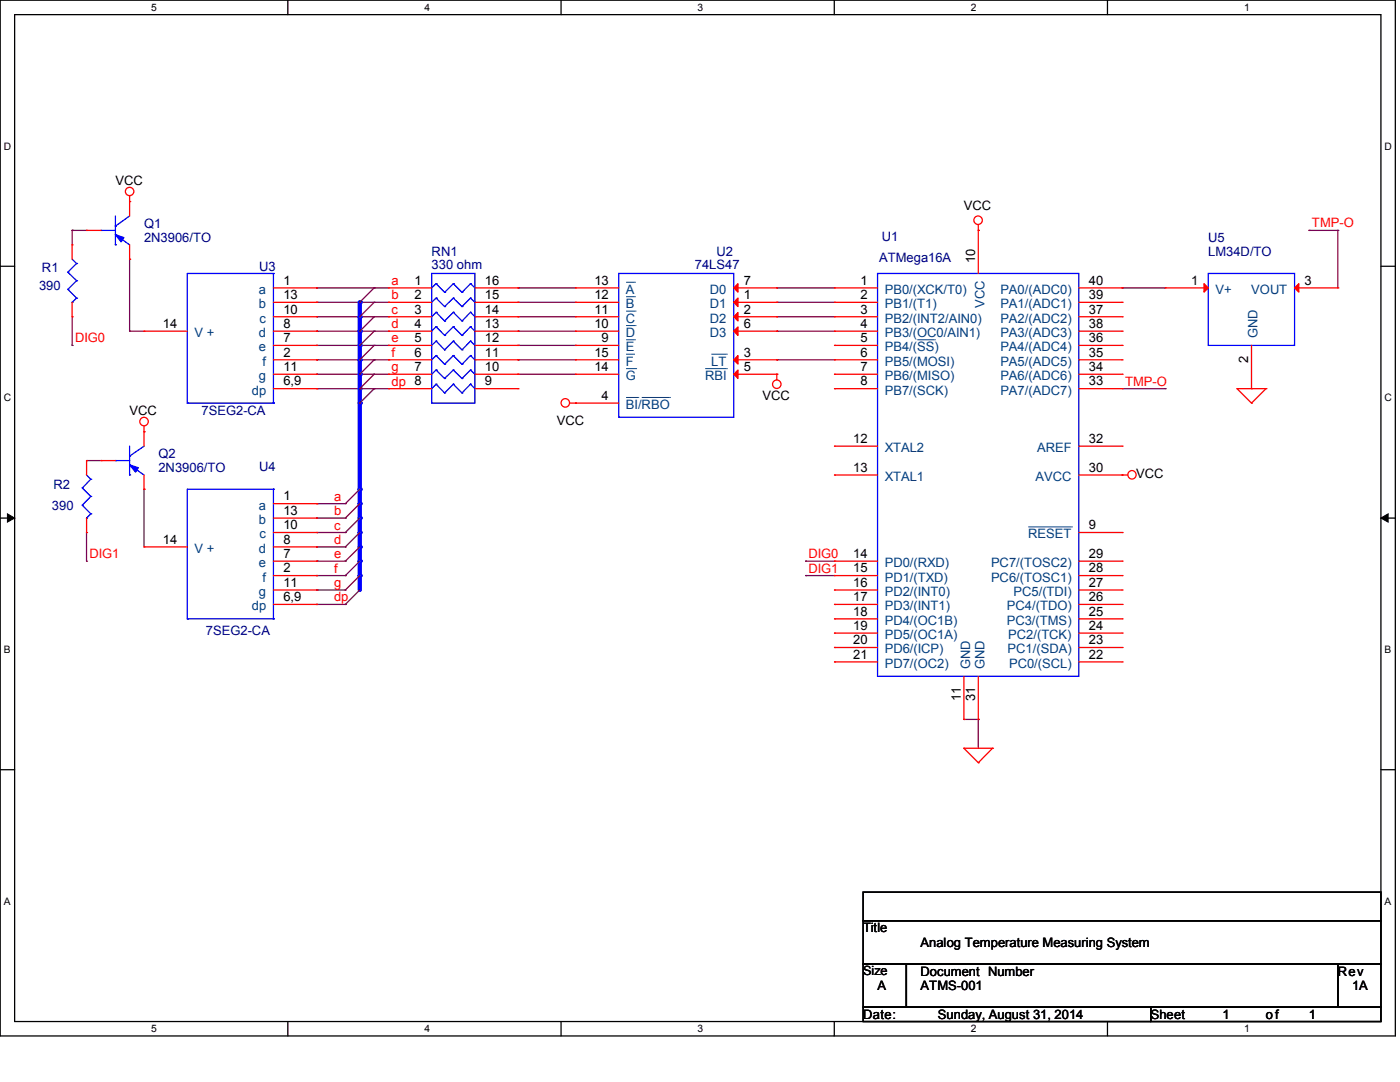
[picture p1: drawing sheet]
<svg xmlns="http://www.w3.org/2000/svg" width="279mm" height="216mm" viewBox="0 0 279 216" stroke-linecap="round" stroke-linejoin="round" font-family="sans-serif">
<path d="M0 0h278.5v206.7h-278.5zM2.9 2.9h272.7v200.9h-272.7z" fill="none" stroke="#000" stroke-width=".25"/>
<g fill="#fff">
<path d="M30.2 .3h1.1v2.3h-1.1z"/>
<path d="M30.2 204.1h1.1v2.3h-1.1z"/>
</g>
<path d="M57.4 0v2.9M57.4 203.8v2.9" fill="none" stroke="#000" stroke-width=".25"/>
<g fill="#fff">
<path d="M84.7 .3h1.1v2.3h-1.1z"/>
<path d="M84.7 204.1h1.1v2.3h-1.1z"/>
</g>
<path d="M112 0v2.9M112 203.8v2.9" fill="none" stroke="#000" stroke-width=".25"/>
<g fill="#fff">
<path d="M139.2 .3h1.1v2.3h-1.1z"/>
<path d="M139.2 204.1h1.1v2.3h-1.1z"/>
</g>
<path d="M166.5 0v2.9M166.5 203.8v2.9" fill="none" stroke="#000" stroke-width=".25"/>
<g fill="#fff">
<path d="M193.8 .3h1.1v2.3h-1.1z"/>
<path d="M193.8 204.1h1.1v2.3h-1.1z"/>
</g>
<path d="M221 0v2.9M221 203.8v2.9" fill="none" stroke="#000" stroke-width=".25"/>
<g fill="#fff">
<path d="M248.3 .3h1.1v2.3h-1.1z"/>
<path d="M248.3 204.1h1.1v2.3h-1.1z"/>
<path d="M.8 28h1.4v2.3h-1.4z"/>
<path d="M276.3 28h1.4v2.3h-1.4z"/>
<path d="M.8 78.2h1.4v2.3h-1.4z"/>
<path d="M276.3 78.2h1.4v2.3h-1.4z"/>
</g>
<path d="M0 53.1h2.9M275.6 53.1h2.9" fill="none" stroke="#000" stroke-width=".25"/>
<g fill="#fff">
<path d="M.8 128.5h1.3v2.2h-1.3z"/>
<path d="M276.3 128.5h1.3v2.2h-1.3z"/>
</g>
<path d="M0 103.4h2.9M275.6 103.4h2.9" fill="none" stroke="#000" stroke-width=".25"/>
<path d="M1.5 102.5l1.4 .9-1.4 .8zM275.6 103.4l1.4-.9v1.7z" fill="#000" stroke="#000" stroke-width=".2"/>
<g fill="#fff">
<path d="M.8 178.7h1.3v2.2h-1.3z"/>
<path d="M276.3 178.7h1.3v2.2h-1.3z"/>
</g>
<path d="M0 153.6h2.9M275.6 153.6h2.9" fill="none" stroke="#000" stroke-width=".25"/>
<g fill="none" stroke="#800040" stroke-width=".25">
<path d="M63.2 57.4h.1M63.2 57.4h14.4M74.7 57.4h.1M103.4 57.4h.1M103.4 57.4h11.5M155 57.4h.1M155 57.4h11.5M63.2 60.3h.1M63.2 63.2h.1M63.2 66.1h.1M63.2 68.9h.1M63.2 71.8h.1"/>
<path d="M63.2 74.7h.1M63.2 77.6h.1M63.2 60.3h14.4M63.2 63.2h14.4M63.2 66.1h14.4M63.2 71.8h14.4M63.2 68.9h14.4M63.2 74.7h14.4M63.2 77.6h8.6M71.8 60.3h.1M71.8 63.2h.1M71.8 66.1h.1"/>
<path d="M71.8 68.9h.1M71.8 71.8h.1M71.8 74.7h.1M74.7 60.3h.1M74.7 63.2h.1M74.7 66.1h.1M74.7 68.9h.1M74.7 71.8h.1M74.7 74.7h.1M74.7 77.6h.1M74.7 77.6h2.9M103.4 60.3h.1"/>
<path d="M103.4 63.2h.1M103.4 66.1h.1M103.4 68.9h.1M103.4 71.8h.1M103.4 74.7h.1M103.4 60.3h11.5M103.4 63.2h11.5M103.4 66.1h11.5M103.4 71.8h11.5M103.4 68.9h11.5M103.4 74.7h11.5M155 60.3h.1"/>
<path d="M155 63.2h.1M155 66.1h.1M155 71.8h.1M155 60.3h11.5M155 63.2h11.5M155 66.1h11.5M155 71.8h11.5"/>
</g>
<path d="M71.8 60.3v2.9" fill="none" stroke="#00f" stroke-width=".85"/>
<circle cx="71.8" cy="60.3" r=".42" fill="#00f"/>
<path d="M71.8 63.2v2.9" fill="none" stroke="#00f" stroke-width=".85"/>
<circle cx="71.8" cy="63.2" r=".42" fill="#00f"/>
<path d="M71.8 66.1v2.8" fill="none" stroke="#00f" stroke-width=".85"/>
<circle cx="71.8" cy="66.1" r=".42" fill="#00f"/>
<path d="M71.8 68.9v2.9" fill="none" stroke="#00f" stroke-width=".85"/>
<circle cx="71.8" cy="68.9" r=".42" fill="#00f"/>
<path d="M71.8 71.8v2.9" fill="none" stroke="#00f" stroke-width=".85"/>
<circle cx="71.8" cy="71.8" r=".42" fill="#00f"/>
<path d="M71.8 74.7v2.9" fill="none" stroke="#00f" stroke-width=".85"/>
<circle cx="71.8" cy="74.7" r=".42" fill="#00f"/>
<path d="M71.8 77.6v2.8" fill="none" stroke="#00f" stroke-width=".85"/>
<circle cx="71.8" cy="77.6" r=".42" fill="#00f"/>
<path d="M71.8 80.4v17.2" fill="none" stroke="#00f" stroke-width=".85"/>
<circle cx="71.8" cy="80.4" r=".42" fill="#00f"/>
<path d="M71.8 97.6v2.9" fill="none" stroke="#00f" stroke-width=".85"/>
<circle cx="71.8" cy="97.6" r=".42" fill="#00f"/>
<path d="M71.8 100.5v2.9" fill="none" stroke="#00f" stroke-width=".85"/>
<circle cx="71.8" cy="100.5" r=".42" fill="#00f"/>
<path d="M71.8 103.4v2.9" fill="none" stroke="#00f" stroke-width=".85"/>
<circle cx="71.8" cy="103.4" r=".42" fill="#00f"/>
<path d="M71.8 106.3v2.8" fill="none" stroke="#00f" stroke-width=".85"/>
<circle cx="71.8" cy="106.3" r=".42" fill="#00f"/>
<path d="M71.8 109.1v2.9" fill="none" stroke="#00f" stroke-width=".85"/>
<circle cx="71.8" cy="109.1" r=".42" fill="#00f"/>
<path d="M71.8 112v2.9" fill="none" stroke="#00f" stroke-width=".85"/>
<circle cx="71.8" cy="112" r=".42" fill="#00f"/>
<path d="M71.8 114.9v2.8" fill="none" stroke="#00f" stroke-width=".85"/>
<circle cx="71.8" cy="114.9" r=".42" fill="#00f"/>
<g fill="none" stroke="#800040" stroke-width=".25">
<path d="M14.4 46h.1M14.4 46v2.9M14.4 46h2.9M25.9 51.7h.1M25.9 51.7v14.4M74.7 57.4l-2.9 2.9M223.9 57.4h.1M223.9 57.4h8.6M261.2 46h.1M261.2 46h5.8M267 46h.1M267 46v11.4"/>
<path d="M14.4 68.9h.1M14.4 63.2v5.7M25.9 66.1h.1M25.9 66.1h2.8M71.8 77.6h.1M71.8 60.3h.1M71.8 63.2h.1M71.8 66.1h.1M71.8 68.9h.1M71.8 71.8h.1M71.8 74.7h.1M71.8 77.6h2.9l-2.9 2.8"/>
<path d="M74.7 60.3l-2.9 2.9M74.7 63.2l-2.9 2.9M74.7 66.1l-2.9 2.8M74.7 68.9l-2.9 2.9M74.7 71.8l-2.9 2.9M74.7 74.7l-2.9 2.9M223.9 77.6h8.6M232.5 77.6h.1M17.3 91.9h.1M17.3 91.9h2.9M28.7 97.6h.1M28.7 97.6v11.5"/>
<path d="M71.8 80.4h.1M71.8 97.6l-2.9 2.9M17.3 112h.1M17.3 106.3v5.7M63.2 100.5h.1M63.2 103.4h.1M63.2 106.3h.1M63.2 109.1h.1M63.2 112h.1M63.2 114.9h.1M63.2 117.7h.1M63.2 100.5h5.7"/>
<path d="M63.2 103.4h5.7M63.2 106.3h5.7M63.2 109.1h5.7M63.2 112h5.7M63.2 114.9h5.7M63.2 117.7h5.7M68.9 100.5h.1M68.9 103.4h.1M68.9 106.3h.1M68.9 109.1h.1M68.9 112h.1M68.9 114.9h.1"/>
<path d="M68.9 117.7h.1M71.8 100.5l-2.9 2.9M71.8 103.4l-2.9 2.9M71.8 106.3l-2.9 2.8M71.8 109.1l-2.9 2.9M71.8 112l-2.9 2.9M71.8 114.9l-2.9 2.8M71.8 117.7l-2.9 2.9M160.8 112h.1M160.8 114.9h.1M160.8 112h5.7M160.8 114.9h5.7"/>
<path d="M63.2 120.6h.1M63.2 120.6h5.7M68.9 120.6h.1M192.4 143.6h.1M192.4 143.6h2.8M195.2 143.6h.1M195.2 143.6v5.7"/>
</g>
<g fill="none" stroke="#f00" stroke-width=".25">
<path d="M25.9 39.1v4M14.4 48.9h.1M14.4 48.9v2.8M17.3 46h.1M17.3 46h2.9M25.9 40.2h.1M25.9 51.7h.1M25.9 48.9v2.8M54.6 57.4h8.6M63.2 57.4h.1M77.6 57.4h.1M77.6 57.4h8.5"/>
<path d="M94.8 57.4h8.6M103.4 57.4h.1M114.9 57.4h.1M114.9 57.4h8.6M146.4 57.4h8.6M155 57.4h.1M166.5 57.4h.1M166.5 57.4h8.6M195.2 46h.1M195.2 44.8v9.8M215.3 57.4h8.6M223.9 57.4h.1"/>
<path d="M232.5 57.4h.1M232.5 57.4h8.6M258.4 57.4h8.6M267 57.4h.1M14.4 63.2h.1M14.4 60.3v2.9M28.7 66.1h.1M28.7 66.1h8.7M54.6 77.6h8.6M54.6 60.3h8.6M54.6 63.2h8.6M54.6 66.1h8.6"/>
<path d="M54.6 68.9h8.6M54.6 71.8h8.6M54.6 74.7h8.6M63.2 60.3h.1M63.2 63.2h.1M63.2 66.1h.1M63.2 68.9h.1M63.2 71.8h.1M63.2 74.7h.1M63.2 77.6h.1M77.6 60.3h.1M77.6 63.2h.1"/>
<path d="M77.6 66.1h.1M77.6 68.9h.1M77.6 71.8h.1M77.6 74.7h.1M77.6 77.6h.1M77.6 77.6h8.5M77.6 60.3h8.5M77.6 63.2h8.5M77.6 66.1h8.5M77.6 68.9h8.5M77.6 71.8h8.5M77.6 74.7h8.5"/>
<path d="M94.8 77.6h8.6M94.8 60.3h8.6M94.8 63.2h8.6M94.8 66.1h8.6M94.8 68.9h8.6M94.8 71.8h8.6M94.8 74.7h8.6M103.4 77.6h.1M103.4 74.7h.1M103.4 71.8h.1M103.4 68.9h.1M103.4 66.1h.1"/>
<path d="M103.4 63.2h.1M103.4 60.3h.1M114.9 60.3h.1M114.9 63.2h.1M114.9 66.1h.1M114.9 68.9h.1M114.9 71.8h.1M114.9 74.7h.1M114.9 60.3h8.6M114.9 63.2h8.6M114.9 66.1h8.6M114.9 68.9h8.6"/>
<path d="M114.9 71.8h8.6M114.9 74.7h8.6M146.4 60.3h8.6M146.4 63.2h8.6M146.4 66.1h8.6M146.4 71.8h8.6M146.4 74.7h8.6M155 74.7h.1M155 60.3h.1M155 63.2h.1M155 66.1h.1M155 71.8h.1"/>
<path d="M155 74.7v1.1M166.5 60.3h.1M166.5 63.2h.1M166.5 66.1h.1M166.5 68.9h.1M166.5 71.8h.1M166.5 74.7h.1M166.5 77.6h.1M166.5 77.6h8.6M166.5 60.3h8.6M166.5 63.2h8.6M166.5 66.1h8.6"/>
<path d="M166.5 68.9h8.6M166.5 71.8h8.6M166.5 74.7h8.6M215.3 77.6h8.6M215.3 60.3h8.6M215.3 63.2h8.6M215.3 66.1h8.6M215.3 68.9h8.6M215.3 71.8h8.6M215.3 74.7h8.6M223.9 77.6h.1M223.9 74.7h.1"/>
<path d="M223.9 71.8h.1M223.9 68.9h.1M223.9 63.2h.1M223.9 66.1h.1M223.9 60.3h.1M246.9 77.6h.1M246.9 77.6h5.7M246.9 77.6l2.9 2.8M249.8 77.6h.1M249.8 68.9v8.7M252.6 77.6h.1M252.6 77.6l-2.8 2.8"/>
<path d="M17.3 91.9h.1M17.3 91.9v2.9M20.2 91.9h.1M20.2 91.9h2.8M28.7 86.1h.1M28.7 97.6h.1M28.7 85v4M28.7 94.8v2.8M113.7 80.4h9.8M114.9 80.4h.1M166.5 89h.1M166.5 94.8h.1"/>
<path d="M166.5 94.8h8.6M166.5 89h8.6M215.3 94.8h9.8M215.3 89h8.6M223.9 94.8h.1M223.9 89h.1M249.8 80.4h.1M17.3 106.3h.1M17.3 103.4v2.9M28.7 109.1h.1M28.7 109.1h8.7M54.6 100.5h8.6"/>
<path d="M54.6 103.4h8.6M54.6 106.3h8.6M54.6 109.1h8.6M54.6 112h8.6M54.6 114.9h8.6M54.6 117.7h8.6M63.2 100.5h.1M63.2 103.4h.1M63.2 106.3h.1M63.2 109.1h.1M63.2 112h.1M63.2 114.9h.1"/>
<path d="M63.2 117.7h.1M166.5 112h.1M166.5 114.9h.1M166.5 117.7h.1M166.5 112h8.6M166.5 114.9h8.6M166.5 117.7h8.6M215.3 106.3h8.6M215.3 112h8.6M215.3 114.9h8.6M215.3 117.7h8.6M223.9 106.3h.1"/>
<path d="M223.9 117.7h.1M223.9 114.9h.1M223.9 112h.1M54.6 120.6h8.6M63.2 120.6h.1M166.5 120.6h.1M166.5 123.5h.1M166.5 126.3h.1M166.5 129.2h.1M166.5 132.1h.1M166.5 120.6h8.6M166.5 123.5h8.6"/>
<path d="M166.5 126.3h8.6M166.5 129.2h8.6M166.5 132.1h8.6M192.4 135v8.6M195.2 135v8.6M215.3 120.6h8.6M215.3 123.5h8.6M215.3 126.3h8.6M215.3 129.2h8.6M215.3 132.1h8.6M223.9 132.1h.1M223.9 129.2h.1"/>
<path d="M223.9 126.3h.1M223.9 123.5h.1M223.9 120.6h.1M192.4 149.3h.1M192.4 143.6h.1M192.4 149.3h5.7M192.4 149.3l2.8 2.9M195.2 152.2h.1M195.2 143.6h.1M198.1 149.3h.1M198.1 149.3l-2.9 2.9"/>
<circle cx="25.9" cy="38.2" r=".84"/>
<circle cx="195.2" cy="43.9" r=".85"/>
<circle cx="155" cy="76.7" r=".85"/>
<circle cx="28.7" cy="84.1" r=".85"/>
<circle cx="112.8" cy="80.4" r=".85"/>
<circle cx="225.9" cy="94.7" r=".83"/>
</g>
<path d="M172.3 178h103.3v5.7h-103.3zM172.3 183.7h103.3v8.7h-103.3zM172.3 192.4h8.6v8.6h-8.6zM180.9 192.4h86.1v8.6h-86.1zM267 192.4h8.6v8.6h-8.6zM172.3 201h57.4v2.8h-57.4zM229.7 201h45.9v2.8h-45.9z" fill="none" stroke="#000" stroke-width=".25"/>
<g fill="none" stroke="#00f" stroke-width=".25">
<path d="M13.5 54.3h.1M13.5 57.7h.1M13.5 54.3l1.8 1.7M13.5 57.7l1.8 1.8M14.4 51.7l.9 .9M15.3 52.6h.1M15.3 56h.1M15.3 59.5h.1M15.3 52.6l-1.8 1.7M15.3 56l-1.8 1.7M15.3 59.5l-.9 .8M20.2 46h.1"/>
<path d="M20.2 46h2.8M23 45.1h.1M23 46.8h.1M23 48.9h.1M23 46.8l2.9 2.1M23 43.1v5.8M25.9 43.1l-2.9 2M54.6 54.6h.1M54.6 54.6v25.8M54.6 54.6h-17.2v25.8M86.1 54.6h8.7v25.8h-8.7zM87 56.6h.1"/>
<path d="M87 59.5h.1M87 56.6l1.7 1.7M87 56.6l-.9 .8M87 59.5l1.7 1.7M87 59.5l-.9 .8M88.7 58.3h.1M90.5 56.6h.1M90.5 59.5h.1M90.5 56.6l1.7 1.7M90.5 56.6l-1.8 1.7M90.5 59.5l1.7 1.7M90.5 59.5l-1.8 1.7"/>
<path d="M92.2 58.3h.1M93.9 56.6h.1M93.9 59.5h.1M93.9 56.6l.9 .8M93.9 56.6l-1.7 1.7M93.9 59.5l.9 .8M93.9 59.5l-1.7 1.7M94.8 57.4h.1M123.5 54.6h22.9v28.7h-22.9zM175.1 54.6h40.2v80.4h-40.2zM241.1 54.6h17.3v14.3h-17.3zM14.4 60.3h.1"/>
<path d="M87 62.3h.1M87 65.2h.1M87 68.1h.1M87 71h.1M87 73.8h.1M87 76.7h.1M87 62.3l1.7 1.8M87 62.3l-.9 .9M87 65.2l1.7 1.7M87 65.2l-.9 .9M87 68.1l1.7 1.7M87 68.1l-.9 .8"/>
<path d="M87 71l1.7 1.7M87 71l-.9 .8M87 73.8l1.7 1.7M87 73.8l-.9 .9M87 76.7l1.7 1.7M87 76.7l-.9 .9M88.7 61.2h.1M88.7 64.1h.1M88.7 66.9h.1M88.7 69.8h.1M88.7 72.7h.1M88.7 75.5h.1"/>
<path d="M88.7 78.4h.1M90.5 62.3h.1M90.5 65.2h.1M90.5 68.1h.1M90.5 71h.1M90.5 73.8h.1M90.5 76.7h.1M90.5 62.3l1.7 1.8M90.5 62.3l-1.8 1.8M90.5 65.2l1.7 1.7M90.5 65.2l-1.8 1.7M90.5 68.1l1.7 1.7"/>
<path d="M90.5 68.1l-1.8 1.7M90.5 71l1.7 1.7M90.5 71l-1.8 1.7M90.5 73.8l1.7 1.7M90.5 73.8l-1.8 1.7M90.5 76.7l1.7 1.7M90.5 76.7l-1.8 1.7M92.2 61.2h.1M92.2 64.1h.1M92.2 66.9h.1M92.2 69.8h.1M92.2 72.7h.1"/>
<path d="M92.2 75.5h.1M92.2 78.4h.1M93.9 62.3h.1M93.9 65.2h.1M93.9 68.1h.1M93.9 71h.1M93.9 73.8h.1M93.9 76.7h.1M93.9 62.3l.9 .9M93.9 62.3l-1.7 1.8M93.9 65.2l.9 .9M93.9 65.2l-1.7 1.7"/>
<path d="M93.9 68.1l.9 .8M93.9 68.1l-1.7 1.7M93.9 71l.9 .8M93.9 71l-1.7 1.7M93.9 73.8l.9 .9M93.9 73.8l-1.7 1.7M93.9 76.7l.9 .9M93.9 76.7l-1.7 1.7M94.8 60.3h.1M94.8 63.2h.1M94.8 66.1h.1M94.8 68.9h.1"/>
<path d="M94.8 71.8h.1M94.8 74.7h.1M94.8 77.6h.1M16.4 97.4h.1M16.4 97.4l1.7 1.7M17.3 94.8l.8 .8M18.1 95.6h.1M18.1 99.1h.1M18.1 95.6l-1.7 1.8M18.1 99.1l-1.7 1.7M23 91.9h.1M23 91.9h2.9"/>
<path d="M25.9 91h.1M25.9 92.8h.1M25.9 94.8h.1M25.9 92.8l2.8 2M25.9 89v5.8M28.7 89l-2.8 2M37.4 80.4h.1M37.4 80.4h17.2M54.6 97.6h.1M54.6 80.4h.1M54.6 97.6v25.9M54.6 97.6h-17.2v25.9"/>
<path d="M16.4 100.8h.1M16.4 100.8l1.7 1.7M17.3 103.4h.1M18.1 102.5h.1M18.1 102.5l-.8 .9M37.4 123.5h.1M37.4 123.5h17.2M54.6 123.5h.1"/>
</g>
<g fill="#00f" stroke="#00f" stroke-width=".25">
<path d="M23 46.8l1.7 .6-.5 .9z"/>
<path d="M25.9 92.8l1.7 .5-.5 .9z"/>
</g>
<g fill="#f00" stroke="#f00" stroke-width=".25">
<path d="M146.4 57.4l.9-.8v1.7z"/>
<path d="M146.4 60.3l.9-.8v1.7z"/>
<path d="M146.4 63.2l.9-.8v1.7z"/>
<path d="M146.4 66.1l.9-.9v1.7z"/>
<path d="M146.4 74.7l.9-.9v1.7z"/>
<path d="M146.4 71.8l.9-.8v1.6z"/>
<path d="M240.3 56.6l.8 .8-.8 .9z"/>
<path d="M259.2 56.6v1.7l-.8-.9z"/>
</g>
<g fill="none" stroke="#004080" stroke-width=".2">
<path d="M124.9 56.3h1.8M124.9 59.2h1.8M126.7 56.3h.1M126.7 59.2h.1M124.9 79.3h2.5M124.9 73.6h2M124.9 70.7h1.6M124.9 62.1h1.9M124.9 65h1.9M124.9 67.8h1.8M126.5 70.7h.1M126.7 67.8h.1"/>
<path d="M126.8 62.1h.1M126.8 65h.1M126.9 73.6h.1M127.4 79.3h.1M128.1 79.3h5.6M133.7 79.3h.1M140.7 73.6h4.3M142 70.7h3M145 73.6h.1M145 70.7h.1M183.1 67.8h3.4M186.5 67.8h.1"/>
<path d="M205.2 105.1h8.7M213.9 105.1h.1"/>
</g>
<g font-size="2.6">
<text x="23" y="36.8">VCC</text>
<text x="192.4" y="42">VCC</text>
<text x="194.6" y="52.6" transform="rotate(-90 194.6 52.6)">10</text>
<text x="56.6" y="56.8">1</text>
<text x="56.6" y="59.7">13</text>
<text x="82.7" y="56.8">1</text>
<text x="82.7" y="59.7">2</text>
<text x="96.8" y="59.7">15</text>
<text x="96.8" y="56.8">16</text>
<text x="118.6" y="56.8">13</text>
<text x="118.6" y="59.7">12</text>
<text x="148.4" y="56.8">7</text>
<text x="148.4" y="59.7">1</text>
<text x="171.7" y="56.8">1</text>
<text x="171.7" y="59.7">2</text>
<text x="217.3" y="59.7">39</text>
<text x="217.3" y="56.8">40</text>
<text x="237.7" y="56.8">1</text>
<text x="260.3" y="56.8">3</text>
<text x="32.5" y="65.4">14</text>
<text x="56.6" y="62.6">10</text>
<text x="56.6" y="65.4">8</text>
<text x="82.7" y="62.6">3</text>
<text x="82.7" y="65.4">4</text>
<text x="96.8" y="65.4">13</text>
<text x="96.8" y="62.6">14</text>
<text x="118.6" y="62.6">11</text>
<text x="118.6" y="65.4">10</text>
<text x="148.4" y="62.6">2</text>
<text x="148.4" y="65.4">6</text>
<text x="171.7" y="62.6">3</text>
<text x="171.7" y="65.4">4</text>
<text x="217.3" y="62.6">37</text>
<text x="217.3" y="65.4">38</text>
<text x="56.6" y="68.3">7</text>
<text x="56.6" y="71.2">2</text>
<text x="82.7" y="68.3">5</text>
<text x="82.7" y="71.2">6</text>
<text x="96.8" y="71.2">11</text>
<text x="96.8" y="68.3">12</text>
<text x="118.6" y="71.2">15</text>
<text x="120.1" y="68.3">9</text>
<text x="148.4" y="71.2">3</text>
<text x="171.7" y="68.3">5</text>
<text x="171.7" y="71.2">6</text>
<text x="217.3" y="71.2">35</text>
<text x="217.3" y="68.3">36</text>
<text x="56.6" y="74">11</text>
<text x="56.6" y="76.9">6,9</text>
<text x="82.7" y="74">7</text>
<text x="96.8" y="76.9">9</text>
<text x="96.8" y="74">10</text>
<text x="118.6" y="74">14</text>
<text x="148.4" y="74">5</text>
<text x="171.7" y="74">7</text>
<text x="171.7" y="76.9">8</text>
<text x="217.3" y="76.9">33</text>
<text x="217.3" y="74">34</text>
<text x="249.1" y="72.3" transform="rotate(-90 249.1 72.3)">2</text>
<text x="25.9" y="82.8">VCC</text>
<text x="120.1" y="79.8">4</text>
<text x="152.2" y="79.9">VCC</text>
<text x="111.1" y="84.8">VCC</text>
<text x="170.3" y="88.4">12</text>
<text x="217.3" y="88.4">32</text>
<text x="170.3" y="94.1">13</text>
<text x="217.3" y="94.1">30</text>
<text x="226.8" y="95.4">VCC</text>
<text x="56.6" y="99.9">1</text>
<text x="56.6" y="102.7">13</text>
<text x="56.6" y="105.6">10</text>
<text x="217.3" y="105.6">9</text>
<text x="32.5" y="108.5">14</text>
<text x="56.6" y="108.5">8</text>
<text x="56.6" y="111.3">7</text>
<text x="170.3" y="111.3">14</text>
<text x="217.3" y="111.3">29</text>
<text x="56.6" y="114.2">2</text>
<text x="56.6" y="117.1">11</text>
<text x="56.6" y="120">6,9</text>
<text x="170.3" y="114.2">15</text>
<text x="170.3" y="117.1">16</text>
<text x="170.3" y="120">17</text>
<text x="217.3" y="120">26</text>
<text x="217.3" y="117.1">27</text>
<text x="217.3" y="114.2">28</text>
<text x="170.3" y="122.9">18</text>
<text x="170.3" y="125.7">19</text>
<text x="217.3" y="125.7">24</text>
<text x="217.3" y="122.9">25</text>
<text x="170.3" y="128.6">20</text>
<text x="170.3" y="131.4">21</text>
<text x="217.3" y="131.4">22</text>
<text x="217.3" y="128.6">23</text>
<text x="191.7" y="139.8" transform="rotate(-90 191.7 139.8)">11</text>
<text x="194.6" y="139.8" transform="rotate(-90 194.6 139.8)">31</text>
<text x="172.3" y="186.1">Title</text>
<text x="183.7" y="188.9">Analog Temperature Measuring System</text>
<text x="175.1" y="197.6">A</text>
<text x="183.7" y="197.6">ATMS-001</text>
<text x="183.7" y="194.7">Document Number</text>
<text x="267" y="194.7">Rev</text>
<text x="269.8" y="197.6">1A</text>
<text x="172.3" y="203.3">Date:</text>
<text x="187.2" y="203.3">Sunday, August 31, 2014</text>
<text x="229.7" y="203.3">Sheet</text>
<text x="244" y="203.3">1</text>
<text x="252.6" y="203.3">of</text>
<text x="261.2" y="203.3">1</text>
</g>
<g font-size="2.6" fill="#000080">
<text x="28.7" y="45.4">Q1</text>
<text x="28.7" y="48.3">2N3906/TO</text>
<text x="86.1" y="51.2">RN1</text>
<text x="86.1" y="53.8">330 ohm</text>
<text x="138.7" y="53.8">74LS47</text>
<text x="143" y="51.2">U2</text>
<text x="175.4" y="52.3">ATMega16A</text>
<text x="176" y="48">U1</text>
<text x="241.1" y="48.3">U5</text>
<text x="241.1" y="51.2">LM34D/TO</text>
<text x="7.8" y="57.8">390</text>
<text x="8.4" y="54.3">R1</text>
<text x="51.7" y="54.1">U3</text>
<text x="40.2" y="82.8">7SEG2-CA</text>
<text x="31.6" y="91.4">Q2</text>
<text x="31.6" y="94.2">2N3906/TO</text>
<text x="51.7" y="93.9">U4</text>
<text x="10.4" y="101.7">390</text>
<text x="10.7" y="97.7">R2</text>
<text x="41.1" y="126.7">7SEG2-CA</text>
</g>
<g font-size="2.6" fill="#f00">
<text x="261.8" y="45.4">TMP-O</text>
<text x="78.1" y="56.9">a</text>
<text x="78.1" y="59.7">b</text>
<text x="78.1" y="62.6">c</text>
<text x="78.1" y="65.5">d</text>
<text x="15" y="68.3">DIG0</text>
<text x="78.1" y="68.3">e</text>
<text x="78.1" y="71.2">f</text>
<text x="78.1" y="74.1">g</text>
<text x="78.1" y="77">dp 8</text>
<text x="224.5" y="77">TMP-O</text>
<text x="66.7" y="99.9">a</text>
<text x="66.7" y="102.8">b</text>
<text x="66.7" y="105.7">c</text>
<text x="17.9" y="111.4">DIG1</text>
<text x="66.7" y="108.5">d</text>
<text x="66.7" y="111.4">e</text>
<text x="161.4" y="111.4">DIG0</text>
<text x="66.7" y="114.3">f</text>
<text x="66.7" y="117.1">g</text>
<text x="161.4" y="114.3">DIG1</text>
<text x="66.7" y="120">dp</text>
</g>
<g font-size="2.6" fill="#004080">
<text x="51.7" y="58.6">a</text>
<text x="124.9" y="58.6">A</text>
<text x="141.7" y="58.6">D0</text>
<text x="176.6" y="58.6">PB0/(XCK/T0)</text>
<text x="199.6" y="58.6">PA0/(ADC0)</text>
<text x="242.6" y="58.6">V+</text>
<text x="249.7" y="58.6">VOUT</text>
<text x="51.7" y="61.5">b</text>
<text x="51.8" y="64.4">c</text>
<text x="124.9" y="61.5">B</text>
<text x="124.9" y="64.4">C</text>
<text x="141.7" y="61.5">D1</text>
<text x="141.7" y="64.4">D2</text>
<text x="176.6" y="61.5">PB1/(T1)</text>
<text x="176.6" y="64.4">PB2/(INT2/AIN0)</text>
<text x="196.5" y="61.5" transform="rotate(-90 196.5 61.5)">VCC</text>
<text x="199.6" y="64.4">PA2/(ADC2)</text>
<text x="199.6" y="61.5">PA1/(ADC1)</text>
<text x="38.8" y="67.3">V +</text>
<text x="51.7" y="67.3">d</text>
<text x="51.7" y="70.1">e</text>
<text x="124.9" y="67.3">D</text>
<text x="124.9" y="70.1">E</text>
<text x="141.7" y="67.3">D3</text>
<text x="176.6" y="67.3">PB3/(OC0/AIN1)</text>
<text x="176.6" y="70.1">PB4/(SS)</text>
<text x="199.6" y="70.1">PA4/(ADC4)</text>
<text x="199.6" y="67.3">PA3/(ADC3)</text>
<text x="251" y="67.5" transform="rotate(-90 251 67.5)">GND</text>
<text x="51.7" y="75.9">g</text>
<text x="52.4" y="73">f</text>
<text x="124.9" y="73">F</text>
<text x="124.9" y="75.9">G</text>
<text x="140.7" y="75.9">RBI</text>
<text x="141.9" y="73">LT</text>
<text x="176.6" y="73">PB5/(MOSI)</text>
<text x="176.6" y="75.9">PB6/(MISO)</text>
<text x="199.6" y="75.9">PA6/(ADC6)</text>
<text x="199.6" y="73">PA5/(ADC5)</text>
<text x="50.2" y="78.7">dp</text>
<text x="124.9" y="81.6">BI/RBO</text>
<text x="176.6" y="78.7">PB7/(SCK)</text>
<text x="199.6" y="78.7">PA7/(ADC7)</text>
<text x="176.6" y="90.2">XTAL2</text>
<text x="176.6" y="96">XTAL1</text>
<text x="206.7" y="96">AVCC</text>
<text x="207" y="90.2">AREF</text>
<text x="51.7" y="101.7">a</text>
<text x="51.7" y="104.6">b</text>
<text x="51.8" y="107.4">c</text>
<text x="205.2" y="107.4">RESET</text>
<text x="38.8" y="110.3">V +</text>
<text x="51.7" y="110.3">d</text>
<text x="51.7" y="113.2">e</text>
<text x="176.6" y="113.2">PD0/(RXD)</text>
<text x="197.8" y="113.2">PC7/(TOSC2)</text>
<text x="51.7" y="118.9">g</text>
<text x="52.4" y="116">f</text>
<text x="176.6" y="116">PD1/(TXD)</text>
<text x="176.6" y="118.9">PD2/(INT0)</text>
<text x="197.8" y="116">PC6/(TOSC1)</text>
<text x="202.3" y="118.9">PC5/(TDI)</text>
<text x="50.2" y="121.8">dp</text>
<text x="176.6" y="121.8">PD3/(INT1)</text>
<text x="176.6" y="124.7">PD4/(OC1B)</text>
<text x="200.9" y="124.7">PC3/(TMS)</text>
<text x="201" y="121.8">PC4/(TDO)</text>
<text x="176.6" y="127.5">PD5/(OC1A)</text>
<text x="176.6" y="130.4">PD6/(ICP)</text>
<text x="201.1" y="130.4">PC1/(SDA)</text>
<text x="201.2" y="127.5">PC2/(TCK)</text>
<text x="176.6" y="133.3">PD7/(OC2)</text>
<text x="193.6" y="133.5" transform="rotate(-90 193.6 133.5)">GND</text>
<text x="196.5" y="133.5" transform="rotate(-90 196.5 133.5)">GND</text>
<text x="201.4" y="133.3">PC0/(SCL)</text>
</g>
<text font-size="2.5" x="172.3" y="194.6">Size</text>
<g font-size="2">
<text x="30.2" y="2.2">5</text>
<text x="84.7" y="2.2">4</text>
<text x="139.2" y="2.2">3</text>
<text x="193.8" y="2.2">2</text>
<text x="248.3" y="2.2">1</text>
<text x=".8" y="29.9">D</text>
<text x="276.3" y="29.9">D</text>
<text x=".8" y="80.1">C</text>
<text x="276.3" y="80.1">C</text>
<text x=".8" y="130.3">B</text>
<text x="276.3" y="130.3">B</text>
<text x=".8" y="180.5">A</text>
<text x="276.3" y="180.5">A</text>
<text x="30.2" y="206">5</text>
<text x="84.7" y="206">4</text>
<text x="139.2" y="206">3</text>
<text x="193.8" y="206">2</text>
<text x="248.3" y="206">1</text>
</g>
</svg>
